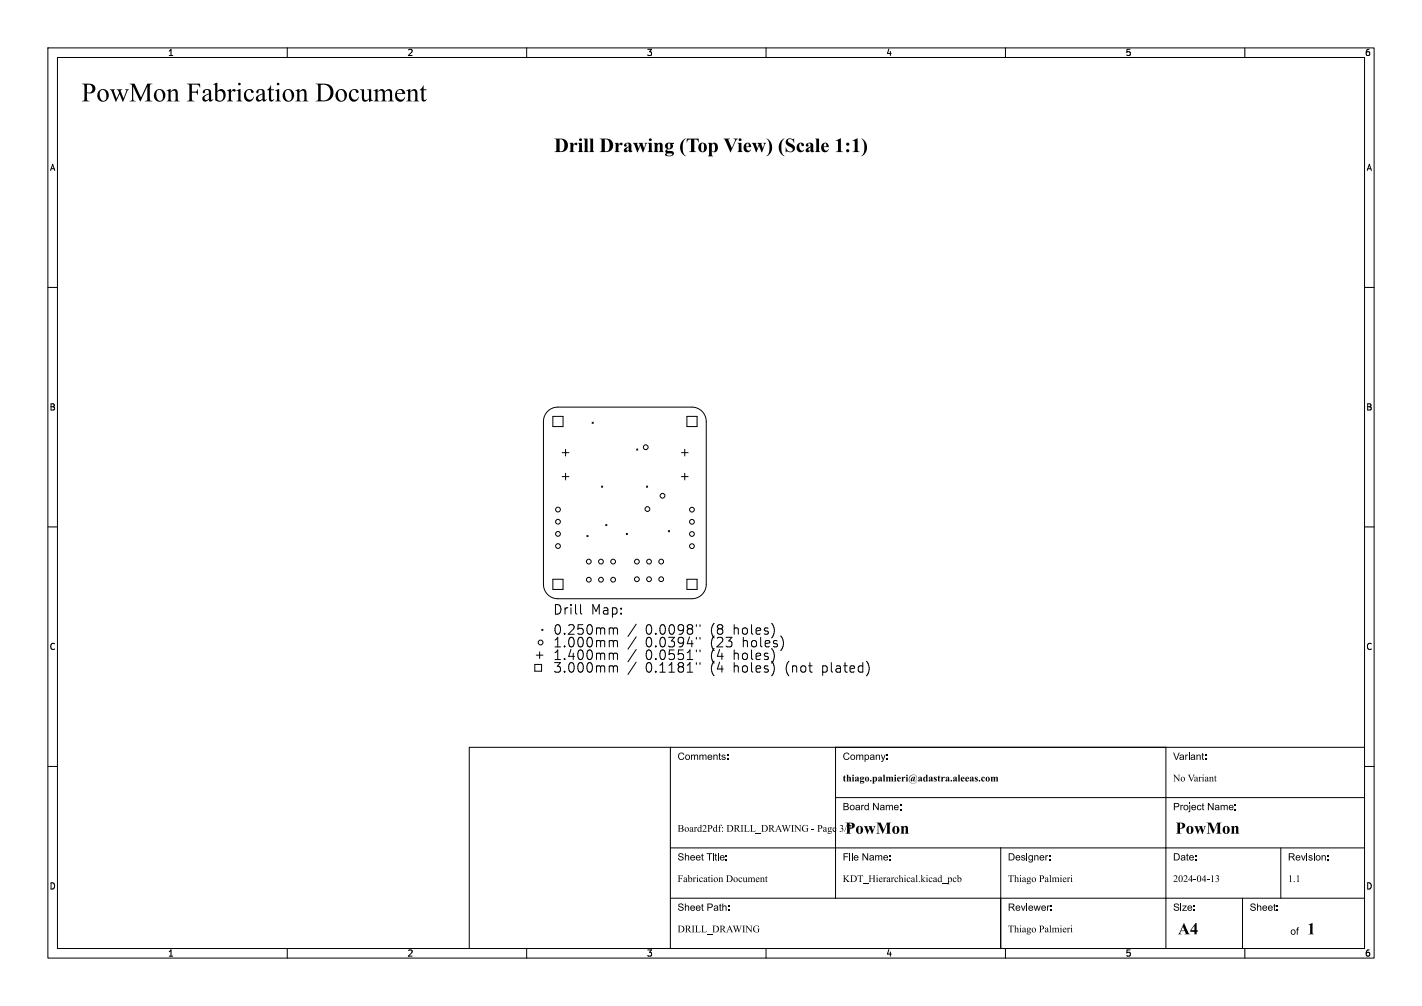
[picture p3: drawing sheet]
<svg xmlns="http://www.w3.org/2000/svg" width="297mm" height="210mm" viewBox="0 0 297 210" stroke-linecap="round" stroke-linejoin="round" font-family="sans-serif">
<g fill="none" stroke="#000" stroke-width=".21">
<path d="M10 10h277v190h-277zM12 12h273v186h-273zM60 10v2M110 10v2M160 10v2M210 10v2M260 10v2M10 60h2M285 60h2M114.4 85.9a3 3 0 0 1 2.1-.9h28a3 3 0 0 1 3 3v34a3 3 0 0 1-3 3h-28a3 3 0 0 1-3-3v-34a3 3 0 0 1 .9-2.1zM115.5 86.9h2.1v2.1h-2.1zM117.4 99.5h1.4"/>
<path d="M117.4 94.5h1.4M118.1 93.8v1.4M118.1 98.8v1.4M123.7 88.1l.2 .3M123.9 88.1l-.2 .3M133 93.7l.2 .3M133.2 93.7l-.2 .3M142.3 99.5h1.4M142.3 94.5h1.4M143 93.8v1.4M143 98.8v1.4M143.5 86.9h2.1v2.1h-2.1z"/>
<path d="M10 110h2M122.6 111.8l.2 .2M122.8 111.8l-.2 .2M125.6 101.5l.3 .2M125.9 101.5l-.3 .2M126.5 109.5l.3 .2M126.8 109.5l-.3 .2M130.8 111.3l.3 .3M131.1 111.3l-.3 .3M135 101.5l.3 .2M135.3 101.5l-.3 .2M139.6 110.8l.2 .2"/>
<path d="M139.8 110.8l-.2 .2M285 110h2M111.7 138.7h1.4v1.4h-1.4zM112 136.8h1.4M112.7 136.1v1.4M113.2 131.4l.2 .2M113.4 131.4l-.2 .2M115.5 120.9h2.1v2.1h-2.1zM115.8 138.3h1.3l-.7 .8a.54 .54 0 0 1 .7 .4v.4l-.2 .3-.8 .1-.3-.2M115.9 137.7h1.2M115.9 135h1.2M115.9 133.6l.6-.6v2"/>
<path d="M115.9 136.3l.6-.6v2M116 126.2a1.01 1.01 0 0 1 1.2 1 1.01 1.01 0 0 1-1.2 1zM116.1 130.6l.5-.2a1.25 1.25 0 0 1 0 2l-.5-.2a1.68 1.68 0 0 1 0-1.6zM117.9 137.5v.2M117.9 132.2v.2M117.9 134.9v.1M118 126.9v1.3M118.6 126.9l-.4 .1-.2 .2M118.8 130.6l.3-.2 .6 .1a.54 .54 0 0 1 .1 .8l-1.1 1.1h1.2M119 138.5l.4-.2a1.25 1.25 0 0 1 0 2l-.4-.2a1.68 1.68 0 0 1 0-1.6zM119 133.2l.4-.2a1.25 1.25 0 0 1 0 2l-.4-.1a1.68 1.68 0 0 1 0-1.7zM119.3 126.2v.2"/>
<path d="M119.3 135.6l-.5 1.4h1.2M119.3 126.9v1.3M119.7 136.3v1.4M120.2 126.2v1.7l.3 .3M120.9 133.2l.4-.2a1.25 1.25 0 0 1 0 2l-.4-.1a1.68 1.68 0 0 1 0-1.7zM120.9 135.9l.4-.2a1.25 1.25 0 0 1 0 2l-.4-.2a1.68 1.68 0 0 1 0-1.6zM120.9 138.5l.4-.2a1.25 1.25 0 0 1 0 2l-.4-.2a1.68 1.68 0 0 1 0-1.6zM121.3 126.2v1.7l.2 .3M121.7 130.4h-.9l-.1 1 .3-.2 .6 .1 .2 .2-.1 .7-.3 .2h-.4l-.3-.2M122.8 130.6l.5-.2a1.25 1.25 0 0 1 0 2l-.5-.2a1.68 1.68 0 0 1 0-1.6zM122.8 138.5l.5-.2a1.25 1.25 0 0 1 0 2l-.5-.2a1.68 1.68 0 0 1 0-1.6zM122.8 135.9l.5-.2a1.25 1.25 0 0 1 0 2l-.5-.2a1.68 1.68 0 0 1 0-1.6z"/>
<path d="M122.8 133.2l.5-.2a1.25 1.25 0 0 1 0 2l-.5-.1a1.68 1.68 0 0 1 0-1.7zM123.8 128.2v-2l.7 1.4 .7-1.4v2M124.6 131.3a.5 .5 0 0 1 .8 .1M124.6 133.9a.5 .5 0 0 1 .8 .1M124.6 136.5a.5 .5 0 0 1 .8 .1M124.6 139.2a.5 .5 0 0 1 .8 .1M124.6 131.1v1.3M124.6 133.7v1.3M124.6 136.3v1.4M124.6 139v1.3M125.4 131.4l.3-.3 .5 .1 .1 1.2M125.4 134l.3-.3 .5 .1 .1 1.2"/>
<path d="M125.4 139.3l.3-.3 .5 .1 .1 1.2M125.4 136.6l.3-.3 .5 .1 .1 1.3M125.4 131.4v1M125.4 134v1M125.4 136.6v1.1M125.4 139.3v1M126.1 127h.8l.1 1.2M127 127.3l-.7 .1a.39 .39 0 0 0-.3 .4 .39 .39 0 0 0 .3 .4l.7-.1M127.3 131.3a.5 .5 0 0 1 .8 .1M127.3 133.9a.5 .5 0 0 1 .8 .1M127.3 136.5a.5 .5 0 0 1 .8 .1M127.3 139.2a.5 .5 0 0 1 .8 .1"/>
<path d="M127.3 131.1v1.3M127.3 133.7v1.3M127.3 136.3v1.4M127.3 139v1.3M127.9 127l.6-.1 .4 .3v.6l-.2 .3h-.8M127.9 126.9v2M128.1 131.4l.3-.3 .5 .1 .1 1.2M128.1 134l.3-.3 .5 .1 .1 1.2M128.1 139.3l.3-.3 .5 .1 .1 1.2M128.1 131.4v1M128.1 134v1M128.1 136.6v1.1"/>
<path d="M128.1 139.3v1M128.1 136.6l.3-.3 .5 .1 .1 1.3M129.7 128v.2M129.7 127v.2M132.9 132.9l-1.7 2.6M132.9 138.2l-1.7 2.6M132.9 130.3l-1.7 2.6M132.9 135.6l-1.7 2.6M135.3 135.8l.3-.1a1.25 1.25 0 0 1 0 2h-.2a1.33 1.33 0 0 1-.1-1.9zM135.3 130.5l.3-.1a1.25 1.25 0 0 1 0 2h-.2a1.33 1.33 0 0 1-.1-1.9zM135.3 133.1l.3-.1a1.25 1.25 0 0 1 0 2h-.2a1.33 1.33 0 0 1-.1-1.9zM135.3 138.4l.3-.1a1.25 1.25 0 0 1 0 2h-.2a1.33 1.33 0 0 1-.1-1.9z"/>
<path d="M137 137.5v.2M137 132.2v.2M137 134.9v.1M137.8 138.9l.6-.6v2M138.1 135.8l.4-.1a1.25 1.25 0 0 1 0 2h-.2a1.33 1.33 0 0 1-.2-1.9zM138.1 130.5l.4-.1a1.25 1.25 0 0 1 0 2h-.2a1.33 1.33 0 0 1-.2-1.9zM138.1 133.1l.4-.1a1.25 1.25 0 0 1 0 2h-.2a1.33 1.33 0 0 1-.2-1.9zM139.6 133h1.3l-.7 .8a.54 .54 0 0 1 .7 .4v.5l-.2 .2-.8 .1-.3-.1M139.7 138.9l.6-.6v2M140 130.5l.4-.1a1.25 1.25 0 0 1 0 2h-.2a1.33 1.33 0 0 1-.2-1.9zM140.8 135.7h-1l-.1 .9 .3-.2 .7 .1 .2 .3-.1 .7-.3 .2h-.5l-.3-.2M142 139.2l-.4-.4 .4-.5 .6 .1 .2 .3-.4 .5"/>
<path d="M142 139.2l-.4 .4v.3l.4 .4h.4l.4-.4v-.3l-.4-.4M142 139.2h.4M142.7 135.7h-1l-.1 .9 .3-.2 .7 .1 .2 .3-.1 .7-.3 .2h-.5l-.3-.2M142.8 131.3l-.4 .3h-.4l-.4-.3v-.5l.2-.3 .6-.1 .3 .2a1.32 1.32 0 0 1-.5 1.8h-.4M142.8 133.9l-.4 .4h-.4l-.4-.4v-.5l.2-.3 .6-.1 .3 .2a1.32 1.32 0 0 1-.5 1.8h-.4M143.5 120.9h2.1v2.1h-2.1zM143.5 137.7h1.2M143.5 136.3l.6-.6v2M143.5 138.9l.6-.6v2M143.9 131.3l-.4-.4 .4-.5 .6 .1 .2 .3-.4 .5M143.9 131.3l-.4 .3v.4l.4 .4 .6-.1 .2-.3-.1-.6-.3-.1M143.9 131.3h.4"/>
<path d="M144 132.9l-.5 1.5h1.3M144.5 133.7v1.3M145.4 130.4v.4M145.4 133v.4M145.4 135.7v.4M145.4 138.3v.4M146.2 130.4v.4M146.2 133v.4M146.2 135.7v.4M146.2 138.3v.4M149.2 130.1a2.29 2.29 0 0 0 0 3.1M149.2 132.8a2.29 2.29 0 0 0 0 3"/>
<path d="M149.2 135.4a2.29 2.29 0 0 0 0 3M149.2 138a2.29 2.29 0 0 0 0 3.1M149.8 133.2l.3-.2 .7 .1a.54 .54 0 0 1 .1 .8l-1.2 1.1h1.3M150.2 131.3l-.4-.4 .4-.5 .6 .1 .2 .3-.4 .5M150.2 131.3l-.4 .3v.4l.4 .4 .6-.1 .2-.3-.1-.6-.3-.1M150.2 131.3h.4M150.3 135.6l-.5 1.4h1.3M150.3 138.2l-.5 1.5h1.3M150.8 136.3v1.4M150.8 139v1.3M151.6 133h1.3l-.7 .8a.54 .54 0 0 1 .7 .4v.5l-.2 .2-.8 .1-.3-.1M153.3 131.3a.5 .5 0 0 1 .9 .1v1"/>
<path d="M153.3 136.5a.5 .5 0 0 1 .9 .1v1.1M153.3 139.2a.5 .5 0 0 1 .9 .1v1M153.3 130.4v2M153.3 135.7v2M153.3 138.3v2M155.2 131.3a.54 .54 0 0 1 .5-.2 .54 .54 0 0 1 .4 .3v.6a.54 .54 0 0 1-.5 .4 .54 .54 0 0 1-.5-.4zM155.2 136.5a.54 .54 0 0 1 .5-.2 .54 .54 0 0 1 .4 .4v.6a.54 .54 0 0 1-.5 .4 .54 .54 0 0 1-.5-.4zM155.2 139.2a.54 .54 0 0 1 .5-.2 .54 .54 0 0 1 .4 .4v.5a.54 .54 0 0 1-.5 .4 .54 .54 0 0 1-.5-.4zM155.3 133.9a.5 .5 0 0 1 .8 .1v1M155.3 133v2M157 138.3v1.7l.3 .3M157 135.7v1.7l.3 .3"/>
<path d="M157 130.4v1.7l.3 .3M157.1 133.9a.54 .54 0 0 1 .5-.2 .54 .54 0 0 1 .4 .4v.6a.54 .54 0 0 1-.5 .4 .54 .54 0 0 1-.5-.4zM157.9 139.7l1-.2-.1-.4-.6-.1-.3 .3 .1 .9h.8M157.9 131.7l1-.2-.1-.3-.6-.1-.3 .3 .1 .9h.8M157.9 137l1-.2-.1-.4-.6-.1-.3 .3 .1 1h.8M158.9 133v1.8l.3 .2M159.8 134.4l1-.2-.1-.4-.6-.1-.3 .3 .1 .9h.8M160.4 131.2l-.5-.1-.3 .3 .1 .2 .7 .2v.5h-.8M160.4 139.1l-.5-.1-.3 .3 .1 .3 .7 .2v.4h-.8M160.4 136.4l-.5-.1-.3 .3 .1 .3 .7 .2v.5h-.8M161.2 138a2.29 2.29 0 0 1 0 3.1M161.2 130.1a2.29 2.29 0 0 1 0 3.1"/>
<path d="M161.2 135.4a2.29 2.29 0 0 1 0 3M162.3 133.8l-.5-.1-.3 .3 .1 .3 .7 .2v.4h-.8M163.1 132.8a2.29 2.29 0 0 1 0 3M164.8 138a2.29 2.29 0 0 0 0 3.1M165.5 139.2a.5 .5 0 0 1 .9 .1v1M165.5 139v1.3M167.3 139.2a.54 .54 0 0 1 .6-.2 .54 .54 0 0 1 .4 .4v.5a.54 .54 0 0 1-.5 .4 .54 .54 0 0 1-.5-.4zM168.9 139h.7M169.2 138.3v1.7l.1 .2 .3 .1M171.8 139.1l.6-.1 .4 .4v.5l-.2 .3h-.8M171.8 139v2M173.6 138.3v1.7l.3 .3"/>
<path d="M174.7 139.1h.7l.1 1.2M175.5 139.5l-.6 .1a.39 .39 0 0 0-.3 .3 .39 .39 0 0 0 .3 .4l.6-.1M176.2 139h.8M176.5 138.3v1.7l.1 .2 .4 .1M177.5 139.7l1-.2-.1-.4-.6-.1-.3 .3 .1 .9h.8M180.2 139.1l-.6-.1-.3 .4v.5l.1 .3h.8M180.2 138.3v2M181 138a2.29 2.29 0 0 1 0 3.1M117.9 140.1v.2M137 140.1v.2M137.8 140.3h1.2M139.7 140.3h1.2"/>
<path d="M140 156v42M143.5 140.3h1.2M174.5 156v31.5M243.5 156v42M285 156h-187v42M10 160h2M140 177h145M174.5 166.5h110.5M209 177v21M267.5 177v10.5M285 160h2M60 198v2"/>
<path d="M110 198v2M140 187.5h145M160 198v2M210 198v2M259.5 187.5v10.5M260 198v2"/>
<circle cx="134.9" cy="93.4" r=".5"/>
<circle cx="116.5" cy="106.4" r=".5"/>
<circle cx="116.5" cy="108.9" r=".5"/>
<circle cx="116.5" cy="114" r=".5"/>
<circle cx="116.5" cy="111.5" r=".5"/>
<circle cx="123" cy="117.2" r=".5"/>
<circle cx="125.5" cy="117.2" r=".5"/>
<circle cx="128.1" cy="117.2" r=".5"/>
<circle cx="133" cy="117.2" r=".5"/>
<circle cx="135.2" cy="106.3" r=".5"/>
<circle cx="135.6" cy="117.2" r=".5"/>
<circle cx="138.1" cy="117.2" r=".5"/>
<circle cx="138.4" cy="103.5" r=".5"/>
<circle cx="144.5" cy="111.5" r=".5"/>
<circle cx="144.5" cy="106.4" r=".5"/>
<circle cx="144.5" cy="108.9" r=".5"/>
<circle cx="144.5" cy="114" r=".5"/>
<circle cx="112.9" cy="134.1" r=".5"/>
<circle cx="123" cy="121" r=".5"/>
<circle cx="125.5" cy="121" r=".5"/>
<circle cx="128.1" cy="121" r=".5"/>
<circle cx="133" cy="120.9" r=".5"/>
<circle cx="135.6" cy="120.9" r=".5"/>
<circle cx="138.1" cy="120.9" r=".5"/>
</g>
<g fill="#000">
<path d="M115.8 28.9h1.3a1.41 1.41 0 0 1 1.5 1.4 1.41 1.41 0 0 1-1.5 1.4h-1.3l.4-.3-.1-2.3h.8v2.2a.42 .42 0 0 0 .4 .3 .42 .42 0 0 0 .4-.4 1.66 1.66 0 0 0-.5-2.1h-1.1zM118.9 29.8h.8v.5a.46 .46 0 0 1 .4-.5 .46 .46 0 0 1 .5 .2 .29 .29 0 0 1-.2 .3 .29 .29 0 0 1-.4-.1l-.2 .1-.1 .5v.8l.3 .1h-1.1l.3-.4-.1-1.2zM120.7 29.8h.8l.1 1.7 .2 .2h-1.1l.3-.4v-1.2zM121.9 28.9h.8v2.6l.2 .2h-1l.2-.4v-2.1zM123.1 28.9h.8v2.6l.2 .2h-1l.2-.4v-2.1zM125.3 28.9h1.2a1.41 1.41 0 0 1 1.6 1.4 1.41 1.41 0 0 1-1.6 1.4h-1.2l.3-.3-.1-2.3h.8v2.2a.42 .42 0 0 0 .5 .3 .42 .42 0 0 0 .4-.4 1.66 1.66 0 0 0-.5-2.1h-1.2zM128.4 29.8h.8v.5a.46 .46 0 0 1 .3-.5 .46 .46 0 0 1 .5 .2 .29 .29 0 0 1-.2 .3 .29 .29 0 0 1-.3-.1l-.2 .1-.1 .5v.8l.2 .1h-1l.2-.4v-1.2zM130.4 30.1l.3-.2a.74 .74 0 0 1 .8-.1 .74 .74 0 0 1 .4 .7v.9l.2 .1a.39 .39 0 0 1-.4 .3 .39 .39 0 0 1-.4-.3 .5 .5 0 0 1-.6 .3 .5 .5 0 0 1-.4-.6h.5l.3 .3 .2-.2v-.6l-.5 .5h-.5l.3-.3a.67 .67 0 0 0 .6-.9h-.4a.36 .36 0 0 1 .1 .4 .36 .36 0 0 1-.4 .2l-.2-.2zM132.2 29.8h1l-.2 .2 .4 .9 .2-.7-.2-.4h1l-.2 .2 .3 .9 .3-.8-.2-.3 .6 .1-.2 .2-.6 1.7h-.2l-.5-1.4-.6 1.4zM135.3 29.8h.8v1.7l.2 .2h-1l.2-.4v-1.2zM136.5 29.8h.8v.3a.59 .59 0 0 1 .8-.3 .59 .59 0 0 1 .3 .8v.9l.2 .2h-1l.2-.4v-1.1l-.2-.1-.3 .3v1.1l.2 .2h-1l.2-.4v-1.2zM139.1 30l.4-.2h1.3v.3h-.4a.79 .79 0 0 1-.1 .9 .79 .79 0 0 1-.9 .2l-.1 .2 .2 .1a1 1 0 0 1 1.3 .5 1.1 1.1 0 0 1-1.9 .2h.3a.68 .68 0 0 0 1.2-.1l-.9-.1-.3 .2h-.3l.3-.2a.44 .44 0 0 1-.2-.5 .44 .44 0 0 1 .4-.4l-.4-.2-.1-.4h.6v.2a.29 .29 0 0 0 .3 .3 .29 .29 0 0 0 .2-.4 .42 .42 0 0 0 .1-.4 .42 .42 0 0 0-.5-.2l-.1 .5h-.6z"/>
<path d="M142.6 29.3l.6-.4a3 3 0 0 0-.1 3.6l.1 .1a2.11 2.11 0 0 1-.6-3.3zM143.4 28.9h2.5v.8a.66 .66 0 0 0-.9-.6v2.3l.4 .3h-1.5l.4-.2v-2.4a.76 .76 0 0 0-.9 .6zM146.2 30a.95 .95 0 0 1 1.2 .2 .95 .95 0 0 1-.1 1.3 .95 .95 0 0 1-1.2 0l-.3-.6h.6a.43 .43 0 0 0 0 .5 .43 .43 0 0 0 .5 .2l.1-.8a.49 .49 0 0 0 .1-.6 .49 .49 0 0 0-.5-.2l-.2 .9h-.6l.1-.4zM147.9 29.8h.8v.3a.77 .77 0 0 1 1-.1 .77 .77 0 0 1 .2 .9 .74 .74 0 0 1-.4 .8 .74 .74 0 0 1-.8-.2v.9l.3 .2h-1.1l.2-.3v-2h.6v1.1a.37 .37 0 0 0 .5 .2 .37 .37 0 0 0 .1-.5v-.3a.46 .46 0 0 0 0-.5 .46 .46 0 0 0-.5-.1l-.1 .1h-.6zM151.1 28.9h1.4l-.4 .3 .7 1.7 .6-1.2a.41 .41 0 0 0 .1-.5 .41 .41 0 0 0-.3-.3l.9 .1-.4 .3-1.1 2.5-1.2-2.5zM154.1 29.8h.8v1.7l.2 .2h-1l.2-.4v-1.2zM155.6 30.1a.77 .77 0 0 1 .9-.2 .77 .77 0 0 1 .4 .8h-1a.54 .54 0 0 0 .2 .7 .54 .54 0 0 0 .7-.3 .83 .83 0 0 1-1.1 .6 .83 .83 0 0 1-.4-1.2l1.1 .1-.1-.6a.36 .36 0 0 0-.4 .1 .36 .36 0 0 0-.1 .4h-.5zM157 29.8h1l-.2 .2 .4 .9 .3-.7-.3-.4h1l-.2 .2 .3 .9 .3-.8-.2-.3 .6 .1-.2 .2-.6 1.7h-.1l-.6-1.4-.6 1.4zM160.1 28.9a2.08 2.08 0 0 1 1.2 1.9 2.08 2.08 0 0 1-1.2 1.8 3 3 0 0 0 .1-3.6zM163.2 29.3l.6-.4a3 3 0 0 0 0 3.6v.1a2.11 2.11 0 0 1-.6-3.3zM164.3 29.1l.5-.2h.4a.36 .36 0 0 0 .7 0l-.1 .9a.68 .68 0 0 0-.5-.7 .68 .68 0 0 0-.8 .3l.2 .3a1.73 1.73 0 0 1 1.3 1.4 1.1 1.1 0 0 1-1.6 .5l-.3 .2 .1-1a.76 .76 0 0 0 .5 .8 .76 .76 0 0 0 .9-.4l-.2-.3a1.4 1.4 0 0 1-1.2-1.5zM166.7 30a.64 .64 0 0 1 .8-.2 .64 .64 0 0 1 .4 .7 .39 .39 0 0 1-.5-.1 .39 .39 0 0 1-.1-.4 .52 .52 0 0 0-.3 .8 .61 .61 0 0 0 .3 .6 .61 .61 0 0 0 .7-.1 .92 .92 0 0 1-1.4 .2 .92 .92 0 0 1 0-1.4z"/>
<path d="M168.4 30.1l.3-.2a.74 .74 0 0 1 .8-.1 .74 .74 0 0 1 .4 .7v.9l.2 .1a.39 .39 0 0 1-.4 .3 .39 .39 0 0 1-.4-.3 .5 .5 0 0 1-.6 .3 .5 .5 0 0 1-.4-.6h.5l.2 .3 .3-.2v-.6l-.5 .5h-.5l.3-.3a.67 .67 0 0 0 .6-.9h-.4a.36 .36 0 0 1 .1 .4 .36 .36 0 0 1-.4 .2l-.2-.2zM170.3 28.9h.8v2.6l.2 .2h-1l.2-.4v-2.1zM171.8 30.1a.77 .77 0 0 1 .9-.2 .77 .77 0 0 1 .4 .8h-1a.54 .54 0 0 0 .2 .7 .54 .54 0 0 0 .7-.3 .83 .83 0 0 1-1.1 .6 .83 .83 0 0 1-.4-1.2l1.1 .1-.1-.6a.36 .36 0 0 0-.4 .1 .36 .36 0 0 0-.1 .4h-.5zM174.5 29.4l1.1-.5v2.3a.46 .46 0 0 0 .4 .5h-1.4l.4-.2v-1.8l-.1-.3zM178 29.4l1.1-.5v2.3a.46 .46 0 0 0 .4 .5h-1.4l.4-.2v-1.8l-.1-.3zM179.9 28.9a2.08 2.08 0 0 1 1.2 1.9 2.08 2.08 0 0 1-1.2 1.8 3 3 0 0 0 .1-3.6z"/>
<circle cx="121.3" cy="29.2" r=".3"/>
<circle cx="135.8" cy="29.2" r=".3"/>
<circle cx="154.6" cy="29.2" r=".3"/>
<circle cx="177.1" cy="31.5" r=".34"/>
<circle cx="177.1" cy="30.1" r=".33"/>
</g>
<text font-size="5.6" x="17" y="22.6">PowMonFabricationDocument</text>
<g font-size="3.5">
<text x="176.5" y="174.9">PowMon</text>
<text x="245.5" y="174.9">PowMon</text>
<text x="246" y="195.9">A4</text>
<text x="273" y="196">1</text>
</g>
<g font-size="2.1">
<text x="141.5" y="159.2">Comments:</text>
<text x="176" y="159.2">Company:</text>
<text x="245" y="159.2">Variant:</text>
<text x="176" y="163.7">thiago.palmieri@adastra.aleeas.com</text>
<text x="245" y="163.7">No Variant</text>
<text x="176" y="169.7">Board Name:</text>
<text x="245" y="169.7">Project Name:</text>
<text x="141.5" y="174.2">Board2Pdf:DRILL_DRAWING - Page3/7</text>
<text x="141.5" y="180.2">Sheet Title:</text>
<text x="141.5" y="184.7">FabricationDocument</text>
<text x="176" y="184.7">KDT_Hierarchical.kicad_pcb</text>
<text x="176" y="180.2">File Name:</text>
<text x="210.5" y="180.2">Designer:</text>
<text x="210.5" y="184.7">ThiagoPalmieri</text>
<text x="245" y="180.2">Date:</text>
<text x="245" y="184.7">2024-04-13</text>
<text x="269" y="180.2">Revision:</text>
<text x="269" y="184.7">1.1</text>
<text x="141.5" y="190.7">Sheet Path:</text>
<text x="210.5" y="190.7">Reviewer:</text>
<text x="245" y="190.7">Size:</text>
<text x="261" y="190.7">Sheet:</text>
<text x="141.5" y="195.2">DRILL_DRAWING</text>
<text x="210.5" y="195.2">ThiagoPalmieri</text>
<text x="269.5" y="195.7">of</text>
</g>
<g font-size="1.8">
<text x="35" y="11.9">1</text>
<text x="85" y="11.9">2</text>
<text x="135" y="11.9">3</text>
<text x="185" y="11.9">4</text>
<text x="235" y="11.9">5</text>
<text x="285" y="11.9">6</text>
<text x="10.3" y="35.9">A</text>
<text x="285.4" y="35.9">A</text>
<text x="10.3" y="85.9">B</text>
<text x="285.3" y="85.9">B</text>
<text x="10.3" y="135.9">C</text>
<text x="285.3" y="135.9">C</text>
<text x="10.3" y="185.9">D</text>
<text x="285.3" y="185.9">D</text>
<text x="35" y="199.9">1</text>
<text x="85" y="199.9">2</text>
<text x="135" y="199.9">3</text>
<text x="185" y="199.9">4</text>
<text x="235" y="199.9">5</text>
<text x="285" y="199.9">6</text>
</g>
</svg>
